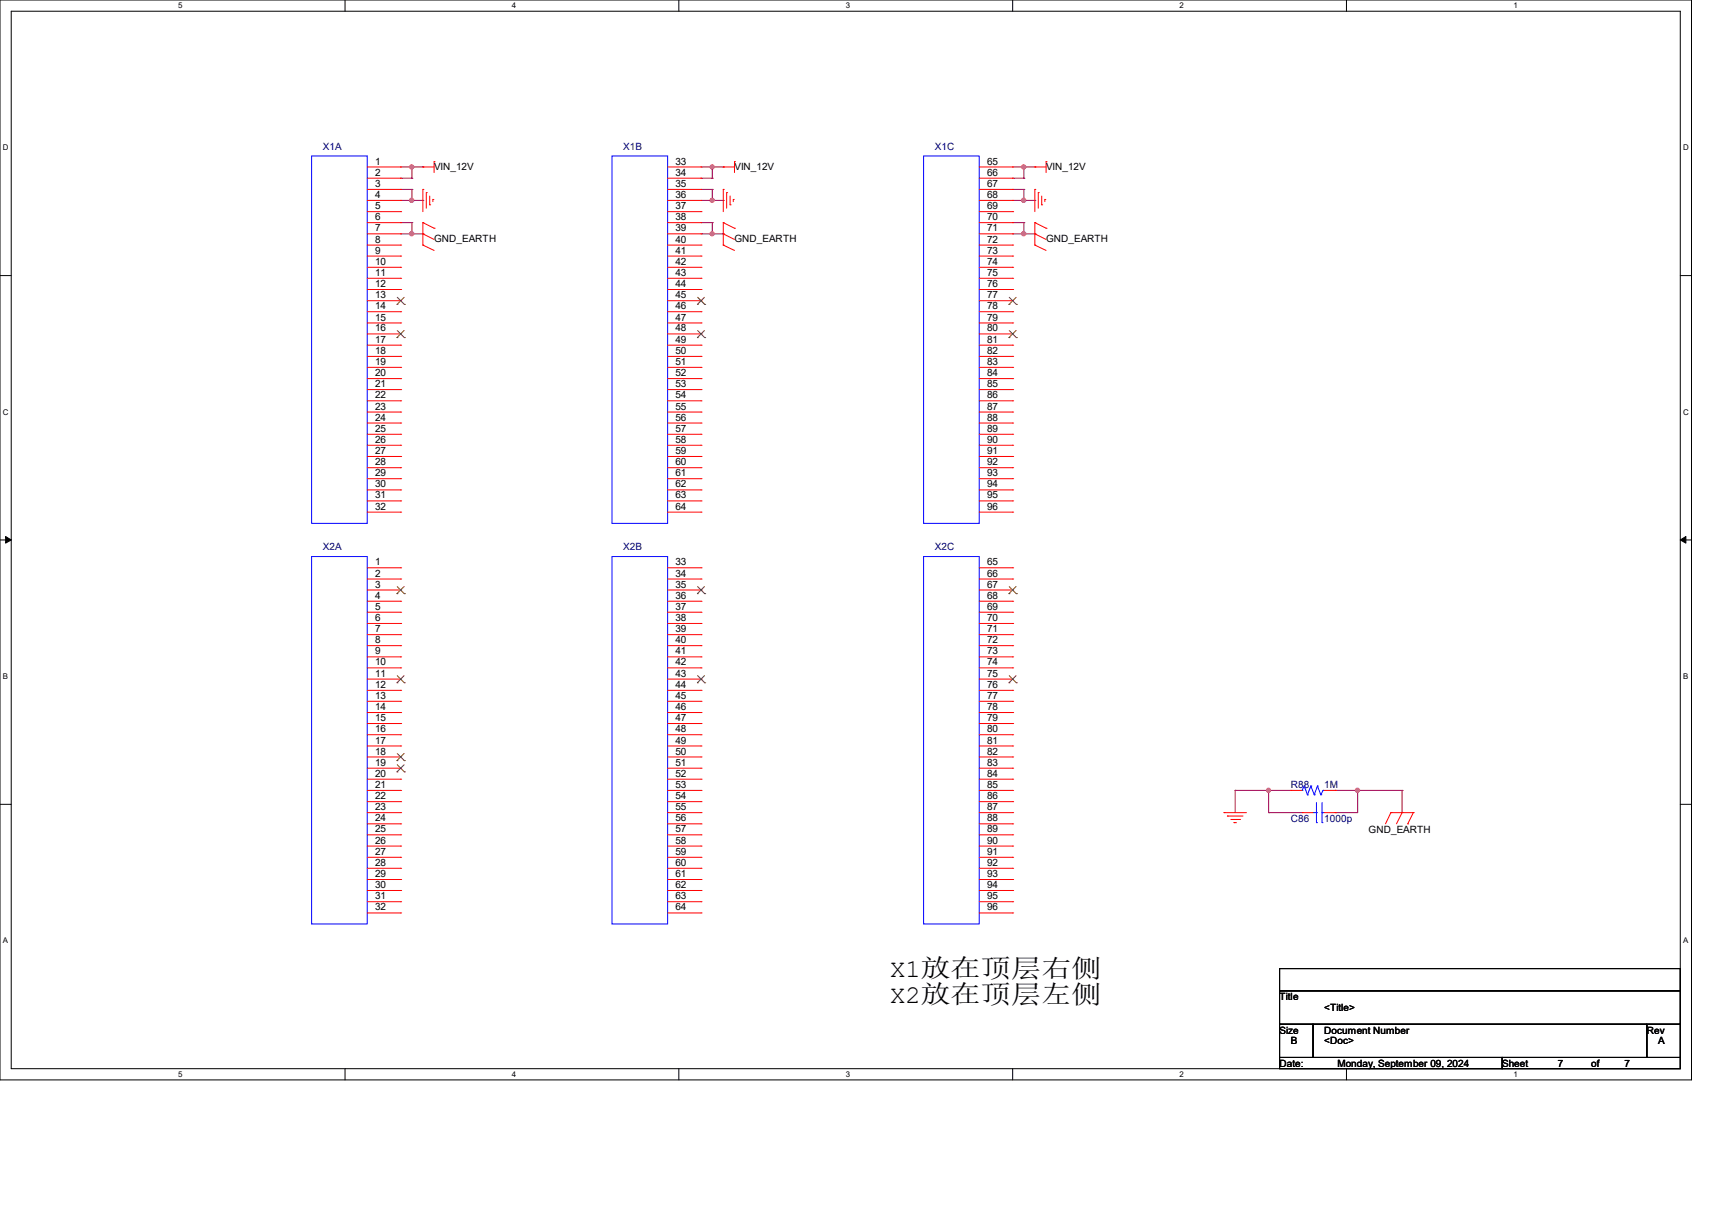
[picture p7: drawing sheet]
<svg xmlns="http://www.w3.org/2000/svg" width="297mm" height="210mm" viewBox="0 0 297 210" stroke-linecap="round" stroke-linejoin="round" font-family="sans-serif">
<path d="M0 0h293.5v187.3h-293.5zM1.9 1.9h289.6v183.4h-289.6z" fill="none" stroke="#000" stroke-width=".17"/>
<g fill="#fff">
<path d="M30.9 .2h.8v1.5h-.8z"/>
<path d="M30.9 185.5h.8v1.6h-.8z"/>
</g>
<path d="M59.9 0v1.9M59.9 185.3v2" fill="none" stroke="#000" stroke-width=".17"/>
<g fill="#fff">
<path d="M88.8 .2h.8v1.5h-.8z"/>
<path d="M88.8 185.5h.8v1.6h-.8z"/>
</g>
<path d="M117.8 0v1.9M117.8 185.3v2" fill="none" stroke="#000" stroke-width=".17"/>
<g fill="#fff">
<path d="M146.7 .2h.8v1.5h-.8z"/>
<path d="M146.7 185.5h.8v1.6h-.8z"/>
</g>
<path d="M175.7 0v1.9M175.7 185.3v2" fill="none" stroke="#000" stroke-width=".17"/>
<g fill="#fff">
<path d="M204.6 .2h.8v1.5h-.8z"/>
<path d="M204.6 185.5h.8v1.6h-.8z"/>
</g>
<path d="M233.6 0v1.9M233.6 185.3v2" fill="none" stroke="#000" stroke-width=".17"/>
<g fill="#fff">
<path d="M262.6 .2h.7v1.5h-.7z"/>
<path d="M262.6 185.5h.7v1.6h-.7z"/>
<path d="M.5 24.8h1v1.6h-1z"/>
<path d="M292 24.8h1v1.6h-1z"/>
<path d="M.5 70.7h1v1.5h-1z"/>
<path d="M292 70.7h1v1.5h-1z"/>
</g>
<path d="M0 47.8h1.9M291.5 47.8h2" fill="none" stroke="#000" stroke-width=".17"/>
<g fill="#fff">
<path d="M.5 116.5h.9v1.6h-.9z"/>
<path d="M292 116.5h.9v1.6h-.9z"/>
</g>
<path d="M0 93.6h1.9M291.5 93.6h2" fill="none" stroke="#000" stroke-width=".17"/>
<path d="M1 93l.9 .6-.9 .6zM291.5 93.6l1-.6v1.2z" fill="#000" stroke="#000" stroke-width=".17"/>
<g fill="#fff">
<path d="M.5 162.4h.9v1.5h-.9z"/>
<path d="M292 162.4h.9v1.5h-.9z"/>
</g>
<path d="M0 139.5h1.9M291.5 139.5h2M222 168h69.5v3.8h-69.5zM222 171.8h69.5v5.8h-69.5zM222 177.6h5.8v5.8h-5.8zM227.8 177.6h57.9v5.8h-57.9zM285.7 177.6h5.8v5.8h-5.8zM222 183.4h38.6v1.9h-38.6zM260.6 183.4h30.9v1.9h-30.9z" fill="none" stroke="#000" stroke-width=".17"/>
<g fill="none" stroke="#800040" stroke-width=".17">
<path d="M69.5 29h3.9M69.5 30.9h2M69.5 34.8h3.9M69.5 32.9h2M69.5 38.6h2M71.5 29h.1M71.5 30.9h.1M71.5 34.8h.1M71.5 32.9h.1M71.5 38.6h.1M71.5 29v1.9M71.5 32.9v1.9"/>
<path d="M71.5 38.6v2M73.4 29h.1M73.4 34.8h.1M121.6 29h3.9M121.6 30.9h2M121.6 34.8h3.9M121.6 32.9h2M121.6 38.6h2M123.6 29h.1M123.6 30.9h.1M123.6 34.8h.1M123.6 32.9h.1"/>
<path d="M123.6 38.6h.1M123.6 29v1.9M123.6 32.9v1.9M123.6 38.6v2M125.5 29h.1M125.5 34.8h.1M175.7 29h3.8M175.7 30.9h1.9M175.7 34.8h3.8M175.7 32.9h1.9M175.7 38.6h1.9M177.6 29h.1"/>
<path d="M177.6 30.9h.1M177.6 34.8h.1M177.6 32.9h.1M177.6 38.6h.1M177.6 29v1.9M177.6 32.9v1.9M177.6 38.6v2M179.5 29h.1M179.5 34.8h.1M69.5 40.6h3.9M71.5 40.6h.1M73.4 40.6h.1"/>
<path d="M121.6 40.6h3.9M123.6 40.6h.1M125.5 40.6h.1M175.7 40.6h3.8M177.6 40.6h.1M179.5 40.6h.1M214.3 137.1h.1M214.3 137.1v3.8M214.3 137.1h9.6M220.1 137.1h.1M220.1 137.1v3.8M231.6 137.1h.1"/>
<path d="M231.6 137.1h11.6M235.5 137.1h.1M235.5 137.1v3.8h-3.9M243.2 137.1h.1M243.2 137.1v3.8M220.1 140.9h.1M220.1 140.9h5.8M231.6 140.9h.1"/>
</g>
<g fill="#f0f" stroke="#f0f" stroke-width=".17">
<circle cx="235.5" cy="137.1" r=".37"/>
<circle cx="220.1" cy="137.1" r=".36"/>
<circle cx="123.5" cy="29" r=".36"/>
<circle cx="177.6" cy="29" r=".37"/>
<circle cx="71.4" cy="29" r=".37"/>
<circle cx="71.4" cy="34.7" r=".37"/>
<circle cx="123.5" cy="34.7" r=".36"/>
<circle cx="177.6" cy="34.7" r=".37"/>
<circle cx="71.4" cy="40.5" r=".37"/>
<circle cx="123.5" cy="40.5" r=".36"/>
<circle cx="177.6" cy="40.5" r=".37"/>
</g>
<g fill="none" stroke="#f00" stroke-width=".17">
<path d="M63.7 29h5.8M63.7 30.9h5.8M63.7 32.9h5.8M63.7 34.8h5.8M63.7 36.7h5.8M63.7 38.6h5.8M69.5 29h.1M69.5 30.9h.1M69.5 32.9h.1M69.5 34.8h.1M69.5 36.7h.1M69.5 38.6h.1"/>
<path d="M73.4 29h.1M73.4 32.9h.1M73.4 38.6h.1M73.4 29h1.9M73.4 32.9v3.8M73.4 38.6v3.9M73.4 38.6l1.9 1M74 33.4h.1M74 33.4v2.7M74.5 35.5h.1M74.5 34v1.5M75.1 34.6h.1"/>
<path d="M75.1 34.6v.4M75.3 28h.1M75.3 39.6h.1M75.3 28v1.9M115.8 29h5.8M115.8 30.9h5.8M115.8 32.9h5.8M115.8 34.8h5.8M115.8 36.7h5.8M115.8 38.6h5.8M121.6 29h.1M121.6 30.9h.1"/>
<path d="M121.6 32.9h.1M121.6 34.8h.1M121.6 36.7h.1M121.6 38.6h.1M125.5 29h.1M125.5 32.9h.1M125.5 38.6h.1M125.5 29h1.9M125.5 32.9v3.8M125.5 38.6v3.9M125.5 38.6l1.9 1M126.1 33.4h.1"/>
<path d="M126.1 33.4v2.7M126.7 35.5h.1M126.7 34v1.5M127.2 34.6h.1M127.2 34.6v.4M127.4 28h.1M127.4 39.6h.1M127.4 28v1.9M169.9 29h5.8M169.9 30.9h5.8M169.9 32.9h5.8M169.9 34.8h5.8"/>
<path d="M169.9 36.7h5.8M169.9 38.6h5.8M175.7 29h.1M175.7 30.9h.1M175.7 32.9h.1M175.7 34.8h.1M175.7 36.7h.1M175.7 38.6h.1M179.5 29h.1M179.5 32.9h.1M179.5 38.6h.1M179.5 29h2"/>
<path d="M179.5 32.9v3.8M179.5 38.6v3.9M179.5 38.6l2 1M180.1 33.4h.1M180.1 33.4v2.7M180.7 35.5h.1M180.7 34v1.5M181.3 34.6h.1M181.3 34.6v.4M181.5 28h.1M181.5 39.6h.1M181.5 28v1.9"/>
<path d="M63.7 40.6h5.8M63.7 42.5h5.8M63.7 44.4h5.8M63.7 46.4h5.8M63.7 48.3h5.8M63.7 50.2h5.8M63.7 52.2h5.8M63.7 54.1h5.8M63.7 56h5.8M63.7 57.9h5.8M63.7 59.9h5.8M69.5 40.6h.1"/>
<path d="M69.5 42.5h.1M69.5 44.4h.1M69.5 46.4h.1M69.5 48.3h.1M69.5 50.2h.1M69.5 52.2h.1M69.5 54.1h.1M69.5 56h.1M69.5 57.9h.1M69.5 59.9h.1M73.4 42.5h.1M73.4 40.6h.1"/>
<path d="M73.4 42.5l1.9 .9M73.4 40.6l1.9 .9M115.8 40.6h5.8M115.8 42.5h5.8M115.8 44.4h5.8M115.8 46.4h5.8M115.8 48.3h5.8M115.8 50.2h5.8M115.8 52.2h5.8M115.8 54.1h5.8M115.8 56h5.8M115.8 57.9h5.8"/>
<path d="M115.8 59.9h5.8M121.6 40.6h.1M121.6 42.5h.1M121.6 44.4h.1M121.6 46.4h.1M121.6 48.3h.1M121.6 50.2h.1M121.6 52.2h.1M121.6 54.1h.1M121.6 56h.1M121.6 57.9h.1M121.6 59.9h.1"/>
<path d="M125.5 42.5h.1M125.5 40.6h.1M125.5 42.5l1.9 .9M125.5 40.6l1.9 .9M169.9 40.6h5.8M169.9 42.5h5.8M169.9 44.4h5.8M169.9 46.4h5.8M169.9 48.3h5.8M169.9 50.2h5.8M169.9 52.2h5.8M169.9 54.1h5.8"/>
<path d="M169.9 56h5.8M169.9 57.9h5.8M169.9 59.9h5.8M175.7 40.6h.1M175.7 42.5h.1M175.7 44.4h.1M175.7 46.4h.1M175.7 48.3h.1M175.7 50.2h.1M175.7 52.2h.1M175.7 54.1h.1M175.7 56h.1"/>
<path d="M175.7 57.9h.1M175.7 59.9h.1M179.5 42.5h.1M179.5 40.6h.1M179.5 42.5l2 .9M179.5 40.6l2 .9M63.7 61.8h5.8M63.7 63.7h5.8M63.7 65.7h5.8M63.7 67.6h5.8M63.7 69.5h5.8M63.7 71.5h5.8"/>
<path d="M63.7 73.4h5.8M63.7 75.3h5.8M63.7 77.2h5.8M63.7 79.2h5.8M69.5 61.8h.1M69.5 63.7h.1M69.5 65.7h.1M69.5 67.6h.1M69.5 69.5h.1M69.5 71.5h.1M69.5 73.4h.1M69.5 75.3h.1"/>
<path d="M69.5 77.2h.1M69.5 79.2h.1M115.8 61.8h5.8M115.8 63.7h5.8M115.8 65.7h5.8M115.8 67.6h5.8M115.8 69.5h5.8M115.8 71.5h5.8M115.8 73.4h5.8M115.8 75.3h5.8M115.8 77.2h5.8M115.8 79.2h5.8"/>
<path d="M121.6 61.8h.1M121.6 63.7h.1M121.6 65.7h.1M121.6 67.6h.1M121.6 69.5h.1M121.6 71.5h.1M121.6 73.4h.1M121.6 75.3h.1M121.6 77.2h.1M121.6 79.2h.1M169.9 61.8h5.8M169.9 63.7h5.8"/>
<path d="M169.9 65.7h5.8M169.9 67.6h5.8M169.9 69.5h5.8M169.9 71.5h5.8M169.9 73.4h5.8M169.9 75.3h5.8M169.9 77.2h5.8M169.9 79.2h5.8M175.7 61.8h.1M175.7 63.7h.1M175.7 65.7h.1M175.7 67.6h.1"/>
<path d="M175.7 69.5h.1M175.7 71.5h.1M175.7 73.4h.1M175.7 75.3h.1M175.7 77.2h.1M175.7 79.2h.1M63.7 98.5h5.8M63.7 81.1h5.8M63.7 83h5.8M63.7 85h5.8M63.7 86.9h5.8M63.7 88.8h5.8"/>
<path d="M69.5 81.1h.1M69.5 83h.1M69.5 85h.1M69.5 86.9h.1M69.5 88.8h.1M69.5 98.5h.1M115.8 98.5h5.8M115.8 81.1h5.8M115.8 83h5.8M115.8 85h5.8M115.8 86.9h5.8M115.8 88.8h5.8"/>
<path d="M121.6 81.1h.1M121.6 83h.1M121.6 85h.1M121.6 86.9h.1M121.6 88.8h.1M121.6 98.5h.1M169.9 98.5h5.8M169.9 81.1h5.8M169.9 83h5.8M169.9 85h5.8M169.9 86.9h5.8M169.9 88.8h5.8"/>
<path d="M175.7 98.5h.1M175.7 81.1h.1M175.7 83h.1M175.7 85h.1M175.7 86.9h.1M175.7 88.8h.1M63.7 100.4h5.8M63.7 102.3h5.8M63.7 104.3h5.8M63.7 106.2h5.8M63.7 108.1h5.8M63.7 110.1h5.8"/>
<path d="M63.7 112h5.8M63.7 113.9h5.8M63.7 115.8h5.8M63.7 117.8h5.8M63.7 119.7h5.8M69.5 100.4h.1M69.5 102.3h.1M69.5 104.3h.1M69.5 106.2h.1M69.5 108.1h.1M69.5 110.1h.1M69.5 112h.1"/>
<path d="M69.5 113.9h.1M69.5 115.8h.1M69.5 117.8h.1M69.5 119.7h.1M115.8 100.4h5.8M115.8 102.3h5.8M115.8 104.3h5.8M115.8 106.2h5.8M115.8 108.1h5.8M115.8 110.1h5.8M115.8 112h5.8M115.8 113.9h5.8"/>
<path d="M115.8 115.8h5.8M115.8 117.8h5.8M115.8 119.7h5.8M121.6 100.4h.1M121.6 102.3h.1M121.6 104.3h.1M121.6 106.2h.1M121.6 108.1h.1M121.6 110.1h.1M121.6 112h.1M121.6 113.9h.1M121.6 115.8h.1"/>
<path d="M121.6 117.8h.1M121.6 119.7h.1M169.9 100.4h5.8M169.9 102.3h5.8M169.9 104.3h5.8M169.9 106.2h5.8M169.9 108.1h5.8M169.9 110.1h5.8M169.9 112h5.8M169.9 113.9h5.8M169.9 115.8h5.8M169.9 117.8h5.8"/>
<path d="M169.9 119.7h5.8M175.7 100.4h.1M175.7 102.3h.1M175.7 104.3h.1M175.7 106.2h.1M175.7 108.1h.1M175.7 110.1h.1M175.7 112h.1M175.7 113.9h.1M175.7 115.8h.1M175.7 117.8h.1M175.7 119.7h.1"/>
<path d="M63.7 121.6h5.8M63.7 123.6h5.8M63.7 125.5h5.8M63.7 127.4h5.8M63.7 129.4h5.8M63.7 131.3h5.8M63.7 133.2h5.8M63.7 135.1h5.8M63.7 137.1h5.8M63.7 139h5.8M69.5 121.6h.1M69.5 123.6h.1"/>
<path d="M69.5 125.5h.1M69.5 127.4h.1M69.5 129.4h.1M69.5 131.3h.1M69.5 133.2h.1M69.5 135.1h.1M69.5 137.1h.1M69.5 139h.1M115.8 121.6h5.8M115.8 123.6h5.8M115.8 125.5h5.8M115.8 127.4h5.8"/>
<path d="M115.8 129.4h5.8M115.8 131.3h5.8M115.8 133.2h5.8M115.8 135.1h5.8M115.8 137.1h5.8M115.8 139h5.8M121.6 121.6h.1M121.6 123.6h.1M121.6 125.5h.1M121.6 127.4h.1M121.6 129.4h.1M121.6 131.3h.1"/>
<path d="M121.6 133.2h.1M121.6 135.1h.1M121.6 137.1h.1M121.6 139h.1M169.9 121.6h5.8M169.9 123.6h5.8M169.9 125.5h5.8M169.9 127.4h5.8M169.9 129.4h5.8M169.9 131.3h5.8M169.9 133.2h5.8M169.9 135.1h5.8"/>
<path d="M169.9 137.1h5.8M169.9 139h5.8M175.7 121.6h.1M175.7 123.6h.1M175.7 125.5h.1M175.7 127.4h.1M175.7 129.4h.1M175.7 131.3h.1M175.7 133.2h.1M175.7 135.1h.1M175.7 137.1h.1M175.7 139h.1"/>
<path d="M223.9 137.1h.1M223.9 137.1h2M229.7 137.1h1.9M231.6 137.1h.1M63.7 140.9h5.8M63.7 142.9h5.8M63.7 144.8h5.8M63.7 146.7h5.8M63.7 148.7h5.8M63.7 150.6h5.8M63.7 152.5h5.8M63.7 154.4h5.8"/>
<path d="M63.7 156.4h5.8M63.7 158.3h5.8M69.5 140.9h.1M69.5 142.9h.1M69.5 144.8h.1M69.5 146.7h.1M69.5 148.7h.1M69.5 150.6h.1M69.5 152.5h.1M69.5 154.4h.1M69.5 156.4h.1M69.5 158.3h.1"/>
<path d="M115.8 140.9h5.8M115.8 142.9h5.8M115.8 144.8h5.8M115.8 146.7h5.8M115.8 148.7h5.8M115.8 150.6h5.8M115.8 152.5h5.8M115.8 154.4h5.8M115.8 156.4h5.8M115.8 158.3h5.8M121.6 140.9h.1M121.6 142.9h.1"/>
<path d="M121.6 144.8h.1M121.6 146.7h.1M121.6 148.7h.1M121.6 150.6h.1M121.6 152.5h.1M121.6 154.4h.1M121.6 156.4h.1M121.6 158.3h.1M169.9 140.9h5.8M169.9 142.9h5.8M169.9 144.8h5.8M169.9 146.7h5.8"/>
<path d="M169.9 148.7h5.8M169.9 150.6h5.8M169.9 152.5h5.8M169.9 154.4h5.8M169.9 156.4h5.8M169.9 158.3h5.8M175.7 140.9h.1M175.7 142.9h.1M175.7 144.8h.1M175.7 146.7h.1M175.7 148.7h.1M175.7 150.6h.1"/>
<path d="M175.7 152.5h.1M175.7 154.4h.1M175.7 156.4h.1M175.7 158.3h.1M212.3 140.9h.1M212.3 140.9h3.9M212.9 141.5h.1M212.9 141.5h2.7M213.5 142.1h1.6M214.1 142.7h.1M214.1 142.7h.4M215.1 142.1h.1"/>
<path d="M225.9 140.9h.1M225.9 140.9h1.9M229.7 140.9h1.9M231.6 140.9h.1M241.3 140.9h.1M241.3 140.9h3.9M241.3 140.9l-.9 2M243.2 140.9h.1M243.2 140.9l-.9 2M244.2 142.9h.1M245.2 140.9h.1M245.2 140.9l-1 2"/>
</g>
<g fill="none" stroke="#00f" stroke-width=".17">
<path d="M54.1 27.1h9.6v63.7h-9.6zM106.2 27.1h9.6v63.7h-9.6zM160.2 27.1h9.7v63.7h-9.7zM54.1 96.5h9.6v63.7h-9.6zM106.2 96.5h9.6v63.7h-9.6zM160.2 96.5h9.7v63.7h-9.7zM225.9 137.1h.1M226.3 136.3h.1M226.3 136.3l.5 1.5M226.3 136.3l-.4 .8M226.8 137.8h.1M227.4 136.3h.1"/>
<path d="M227.4 136.3l.6 1.5M227.4 136.3l-.6 1.5M228 137.8h.1M228.4 139.2v3.5M228.6 136.3h.1M228.6 136.3l.6 1.5M228.6 136.3l-.6 1.5M229.2 137.8h.1M229.4 139.2v3.5M229.5 137.1h.1M229.5 137.1l-.3 .7M229.5 137.1h.2"/>
<path d="M227.8 140.9h.6M228.4 142.7h.1M228.4 140.9h.1M229.4 140.9h.1M229.4 142.7h.1M229.4 140.9h.3"/>
</g>
<g fill="none" stroke="#804000" stroke-width=".17">
<path d="M68.9 52.8h.1M68.9 58.5h.1M68.9 51.6l1.2 1.2M68.9 57.3l1.2 1.2M70.1 51.6l-1.2 1.2M70.1 57.3l-1.2 1.2M70.1 52.8h.1M70.1 58.5h.1M121 52.8h.1M121 58.5h.1M121 51.6l1.3 1.2M121 57.3l1.3 1.2"/>
<path d="M122.2 51.6l-1.2 1.2M122.2 57.3l-1.2 1.2M122.3 52.8h.1M122.3 58.5h.1M175 52.8h.1M175 58.5h.1M175.1 51.6l1.2 1.2M175.1 57.3l1.2 1.2M176.3 51.6l-1.3 1.2M176.3 57.3l-1.3 1.2M176.3 52.8h.1M176.3 58.5h.1"/>
<path d="M68.9 103h.1M68.9 118.4h.1M68.9 101.7l1.2 1.3M68.9 117.2l1.2 1.2M70.1 101.7l-1.2 1.3M70.1 117.2l-1.2 1.2M70.1 103h.1M70.1 118.4h.1M121 103h.1M121 118.4h.1M121 101.7l1.3 1.3M121 117.2l1.3 1.2"/>
<path d="M122.2 101.7l-1.2 1.3M122.2 117.2l-1.2 1.2M122.3 103h.1M122.3 118.4h.1M175 103h.1M175 118.4h.1M175.1 101.7l1.2 1.3M175.1 117.2l1.2 1.2M176.3 101.7l-1.3 1.3M176.3 117.2l-1.3 1.2M176.3 103h.1M176.3 118.4h.1"/>
<path d="M68.9 131.9h.1M68.9 133.9h.1M68.9 130.7l1.2 1.2M68.9 132.6l1.2 1.3M70.1 130.7l-1.2 1.2M70.1 132.6l-1.2 1.3M70.1 131.9h.1M70.1 133.9h.1"/>
</g>
<g font-size="4.4">
<text x="154.4" y="169.5">X1放在顶层右侧</text>
<text x="154.4" y="173.9">X2放在顶层左侧</text>
</g>
<g font-size="1.7" fill="#000080">
<text x="56" y="25.9">X1A</text>
<text x="108.1" y="25.9">X1B</text>
<text x="162.2" y="25.9">X1C</text>
<text x="56" y="95.5">X2A</text>
<text x="108.1" y="95.5">X2B</text>
<text x="162.2" y="95.5">X2C</text>
<text x="223.9" y="136.7">R88</text>
<text x="229.7" y="136.7">1M</text>
<text x="223.9" y="142.5">C86</text>
<text x="229.7" y="142.5">1000p</text>
</g>
<g font-size="1.7">
<text x="65.1" y="28.5">1</text>
<text x="75.3" y="29.4">VIN_12V</text>
<text x="117.2" y="28.5">33</text>
<text x="127.4" y="29.4">VIN_12V</text>
<text x="171.2" y="28.5">65</text>
<text x="181.5" y="29.4">VIN_12V</text>
<text x="65.1" y="30.5">2</text>
<text x="65.1" y="32.4">3</text>
<text x="65.1" y="34.3">4</text>
<text x="117.2" y="30.5">34</text>
<text x="117.2" y="32.4">35</text>
<text x="117.2" y="34.3">36</text>
<text x="171.2" y="30.5">66</text>
<text x="171.2" y="32.4">67</text>
<text x="171.2" y="34.3">68</text>
<text x="65.1" y="36.3">5</text>
<text x="65.1" y="38.2">6</text>
<text x="65.1" y="40.1">7</text>
<text x="75.3" y="42">GND_EARTH</text>
<text x="117.2" y="36.3">37</text>
<text x="117.2" y="38.2">38</text>
<text x="117.2" y="40.1">39</text>
<text x="127.4" y="42">GND_EARTH</text>
<text x="171.2" y="36.3">69</text>
<text x="171.2" y="38.2">70</text>
<text x="171.2" y="40.1">71</text>
<text x="181.5" y="42">GND_EARTH</text>
<text x="65.1" y="42.1">8</text>
<text x="65.1" y="44">9</text>
<text x="65.1" y="45.9">10</text>
<text x="65.1" y="47.8">11</text>
<text x="117.2" y="42.1">40</text>
<text x="117.2" y="44">41</text>
<text x="117.2" y="45.9">42</text>
<text x="117.2" y="47.8">43</text>
<text x="171.2" y="42.1">72</text>
<text x="171.2" y="44">73</text>
<text x="171.2" y="45.9">74</text>
<text x="171.2" y="47.8">75</text>
<text x="65.1" y="49.8">12</text>
<text x="65.1" y="51.7">13</text>
<text x="65.1" y="53.6">14</text>
<text x="117.2" y="49.8">44</text>
<text x="117.2" y="51.7">45</text>
<text x="117.2" y="53.6">46</text>
<text x="171.2" y="49.8">76</text>
<text x="171.2" y="51.7">77</text>
<text x="171.2" y="53.6">78</text>
<text x="65.1" y="55.6">15</text>
<text x="65.1" y="57.5">16</text>
<text x="65.1" y="59.4">17</text>
<text x="117.2" y="55.6">47</text>
<text x="117.2" y="57.5">48</text>
<text x="117.2" y="59.4">49</text>
<text x="171.2" y="55.6">79</text>
<text x="171.2" y="57.5">80</text>
<text x="171.2" y="59.4">81</text>
<text x="65.1" y="61.4">18</text>
<text x="65.1" y="63.3">19</text>
<text x="65.1" y="65.2">20</text>
<text x="117.2" y="61.4">50</text>
<text x="117.2" y="63.3">51</text>
<text x="117.2" y="65.2">52</text>
<text x="171.2" y="61.4">82</text>
<text x="171.2" y="63.3">83</text>
<text x="171.2" y="65.2">84</text>
<text x="65.1" y="67.1">21</text>
<text x="65.1" y="69.1">22</text>
<text x="65.1" y="71">23</text>
<text x="117.2" y="67.1">53</text>
<text x="117.2" y="69.1">54</text>
<text x="117.2" y="71">55</text>
<text x="171.2" y="67.1">85</text>
<text x="171.2" y="69.1">86</text>
<text x="171.2" y="71">87</text>
<text x="65.1" y="72.9">24</text>
<text x="65.1" y="74.9">25</text>
<text x="65.1" y="76.8">26</text>
<text x="117.2" y="72.9">56</text>
<text x="117.2" y="74.9">57</text>
<text x="117.2" y="76.8">58</text>
<text x="171.2" y="72.9">88</text>
<text x="171.2" y="74.9">89</text>
<text x="171.2" y="76.8">90</text>
<text x="65.1" y="78.7">27</text>
<text x="65.1" y="80.7">28</text>
<text x="65.1" y="82.6">29</text>
<text x="117.2" y="78.7">59</text>
<text x="117.2" y="80.7">60</text>
<text x="117.2" y="82.6">61</text>
<text x="171.2" y="78.7">91</text>
<text x="171.2" y="80.7">92</text>
<text x="171.2" y="82.6">93</text>
<text x="65.1" y="84.5">30</text>
<text x="65.1" y="86.4">31</text>
<text x="65.1" y="88.4">32</text>
<text x="117.2" y="84.5">62</text>
<text x="117.2" y="86.4">63</text>
<text x="117.2" y="88.4">64</text>
<text x="171.2" y="84.5">94</text>
<text x="171.2" y="86.4">95</text>
<text x="171.2" y="88.4">96</text>
<text x="65.1" y="98">1</text>
<text x="65.1" y="100">2</text>
<text x="65.1" y="101.9">3</text>
<text x="117.2" y="98">33</text>
<text x="117.2" y="100">34</text>
<text x="117.2" y="101.9">35</text>
<text x="171.2" y="98">65</text>
<text x="171.2" y="100">66</text>
<text x="171.2" y="101.9">67</text>
<text x="65.1" y="103.8">4</text>
<text x="65.1" y="105.7">5</text>
<text x="65.1" y="107.7">6</text>
<text x="117.2" y="103.8">36</text>
<text x="117.2" y="105.7">37</text>
<text x="117.2" y="107.7">38</text>
<text x="171.2" y="103.8">68</text>
<text x="171.2" y="105.7">69</text>
<text x="171.2" y="107.7">70</text>
<text x="65.1" y="109.6">7</text>
<text x="65.1" y="111.5">8</text>
<text x="65.1" y="113.5">9</text>
<text x="117.2" y="109.6">39</text>
<text x="117.2" y="111.5">40</text>
<text x="117.2" y="113.5">41</text>
<text x="171.2" y="109.6">71</text>
<text x="171.2" y="111.5">72</text>
<text x="171.2" y="113.5">73</text>
<text x="65.1" y="115.4">10</text>
<text x="65.1" y="117.3">11</text>
<text x="65.1" y="119.3">12</text>
<text x="117.2" y="115.4">42</text>
<text x="117.2" y="117.3">43</text>
<text x="117.2" y="119.3">44</text>
<text x="171.2" y="115.4">74</text>
<text x="171.2" y="117.3">75</text>
<text x="171.2" y="119.3">76</text>
<text x="65.1" y="121.2">13</text>
<text x="65.1" y="123.1">14</text>
<text x="65.1" y="125">15</text>
<text x="117.2" y="121.2">45</text>
<text x="117.2" y="123.1">46</text>
<text x="117.2" y="125">47</text>
<text x="171.2" y="121.2">77</text>
<text x="171.2" y="123.1">78</text>
<text x="171.2" y="125">79</text>
<text x="65.1" y="127">16</text>
<text x="65.1" y="128.9">17</text>
<text x="65.1" y="130.8">18</text>
<text x="117.2" y="127">48</text>
<text x="117.2" y="128.9">49</text>
<text x="117.2" y="130.8">50</text>
<text x="171.2" y="127">80</text>
<text x="171.2" y="128.9">81</text>
<text x="171.2" y="130.8">82</text>
<text x="65.1" y="132.8">19</text>
<text x="65.1" y="134.7">20</text>
<text x="65.1" y="136.6">21</text>
<text x="117.2" y="132.8">51</text>
<text x="117.2" y="134.7">52</text>
<text x="117.2" y="136.6">53</text>
<text x="171.2" y="132.8">83</text>
<text x="171.2" y="134.7">84</text>
<text x="171.2" y="136.6">85</text>
<text x="65.1" y="138.6">22</text>
<text x="65.1" y="140.5">23</text>
<text x="65.1" y="142.4">24</text>
<text x="117.2" y="138.6">54</text>
<text x="117.2" y="140.5">55</text>
<text x="117.2" y="142.4">56</text>
<text x="171.2" y="138.6">86</text>
<text x="171.2" y="140.5">87</text>
<text x="171.2" y="142.4">88</text>
<text x="65.1" y="144.4">25</text>
<text x="65.1" y="146.3">26</text>
<text x="65.1" y="148.2">27</text>
<text x="117.2" y="144.4">57</text>
<text x="117.2" y="146.3">58</text>
<text x="117.2" y="148.2">59</text>
<text x="171.2" y="144.4">89</text>
<text x="171.2" y="146.3">90</text>
<text x="171.2" y="148.2">91</text>
<text x="237.4" y="144.5">GND_EARTH</text>
<text x="65.1" y="150.2">28</text>
<text x="65.1" y="152.1">29</text>
<text x="65.1" y="154">30</text>
<text x="65.1" y="156">31</text>
<text x="117.2" y="150.2">60</text>
<text x="117.2" y="152.1">61</text>
<text x="117.2" y="154">62</text>
<text x="117.2" y="156">63</text>
<text x="171.2" y="150.2">92</text>
<text x="171.2" y="152.1">93</text>
<text x="171.2" y="154">94</text>
<text x="171.2" y="156">95</text>
<text x="65.1" y="157.9">32</text>
<text x="117.2" y="157.9">64</text>
<text x="171.2" y="157.9">96</text>
<text x="222" y="173.4">Title</text>
<text x="222" y="179.2">Size</text>
<text x="229.7" y="175.3">&lt;Title&gt;</text>
<text x="229.7" y="179.2">Document Number</text>
<text x="285.7" y="179.2">Rev</text>
<text x="222" y="185">Date:</text>
<text x="223.9" y="181.1">B</text>
<text x="229.7" y="181.1">&lt;Doc&gt;</text>
<text x="232.1" y="185">Monday, September 09, 2024</text>
<text x="260.6" y="185">Sheet</text>
<text x="270.2" y="185">7</text>
<text x="276" y="185">of</text>
<text x="281.8" y="185">7</text>
<text x="287.7" y="181.1">A</text>
</g>
<g font-size="1.4">
<text x="30.9" y="1.4">5</text>
<text x="88.8" y="1.4">4</text>
<text x="146.7" y="1.4">3</text>
<text x="204.6" y="1.4">2</text>
<text x="262.6" y="1.4">1</text>
<text x=".5" y="26.1">D</text>
<text x="292" y="26.1">D</text>
<text x=".5" y="71.9">C</text>
<text x="292" y="71.9">C</text>
<text x=".5" y="117.8">B</text>
<text x="292" y="117.8">B</text>
<text x=".5" y="163.6">A</text>
<text x="292" y="163.6">A</text>
<text x="30.9" y="186.8">5</text>
<text x="88.8" y="186.8">4</text>
<text x="146.7" y="186.8">3</text>
<text x="204.6" y="186.8">2</text>
<text x="262.6" y="186.8">1</text>
</g>
</svg>
